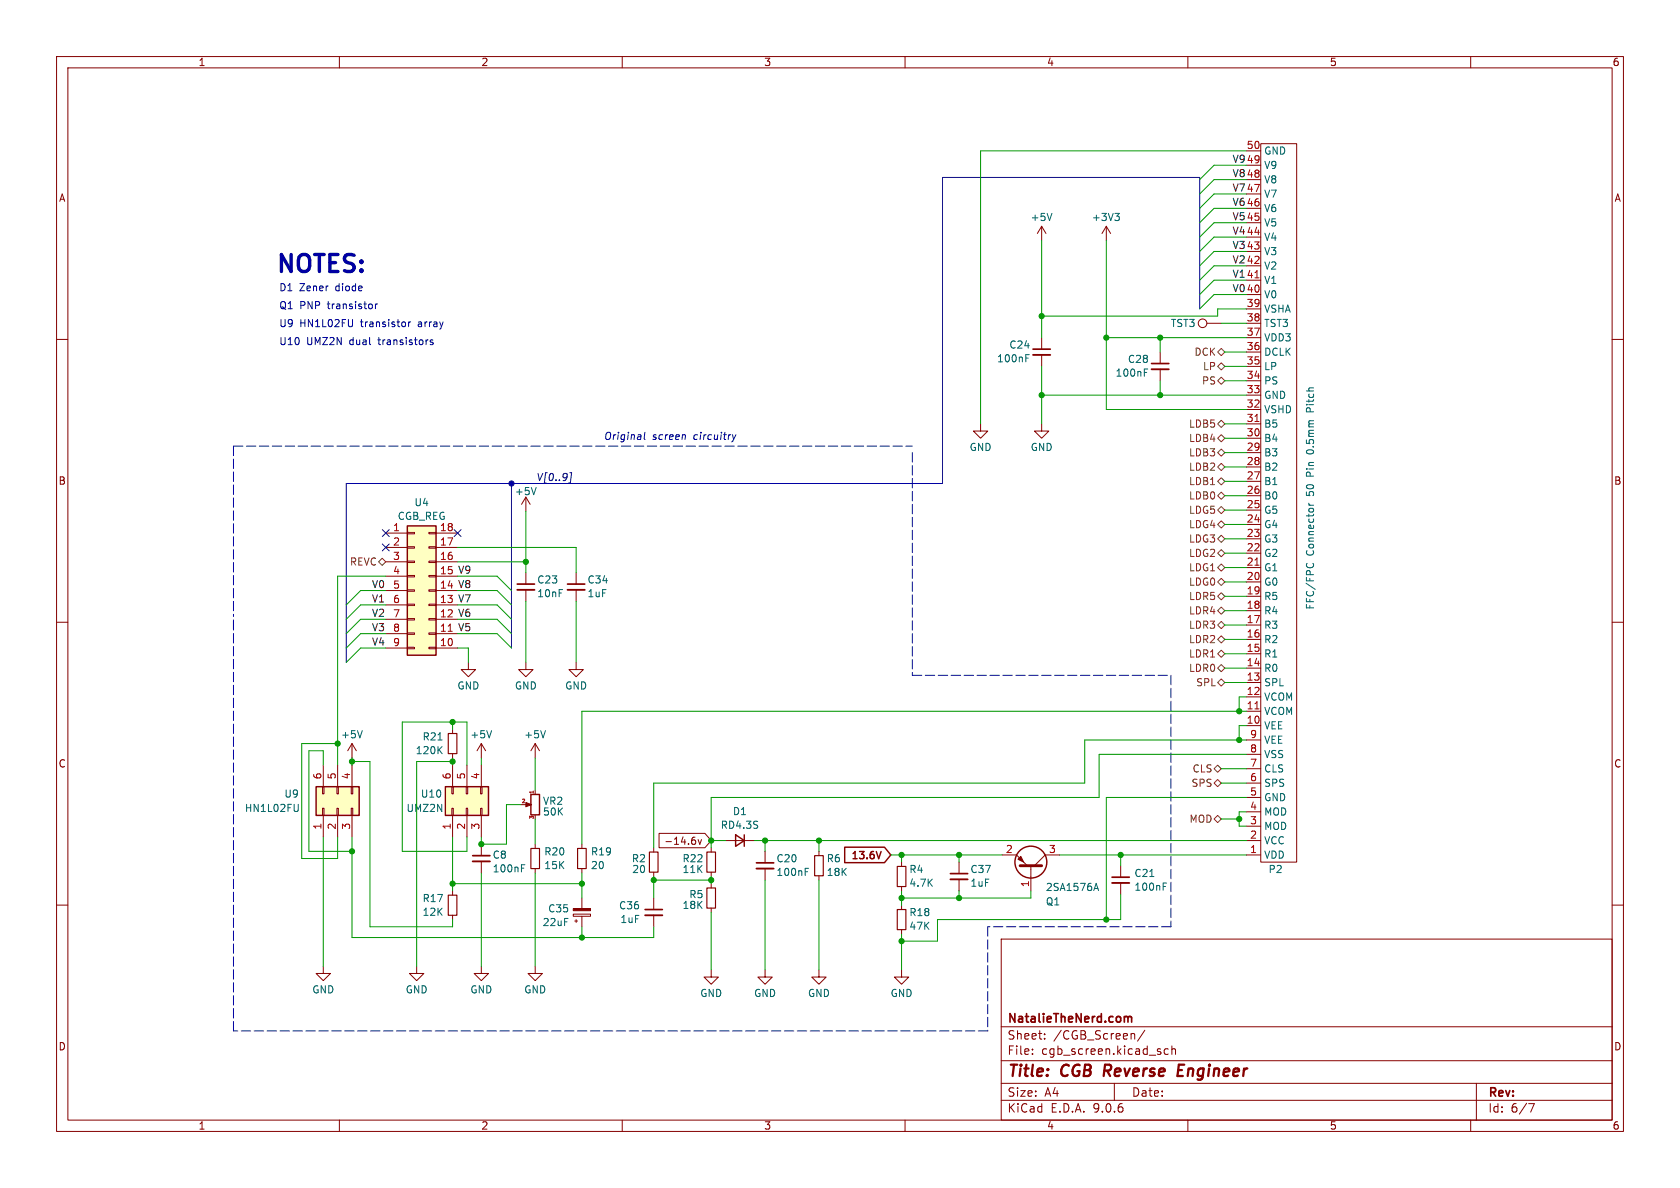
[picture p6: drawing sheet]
<svg xmlns="http://www.w3.org/2000/svg" width="297mm" height="210mm" viewBox="0 0 297 210" stroke-linecap="round" stroke-linejoin="round" font-family="sans-serif">
<g fill="none" stroke="#840000" stroke-width=".18">
<path d="M10 10h277v190h-277zM12 12h273v186h-273zM60 10v2M110 10v2M160 10v2M210 10v2M260 10v2M184.1 40l-.7 1.3M184.1 40l.8 1.3M184.1 40v2.5M195.6 40l-.8 1.3M195.6 40l.7 1.3"/>
<path d="M195.6 40v2.5M10 60h2M285 60h2M10 110h2M93 117.1v1.3h1.2l-1.2 1.2-1.3-1.2h1.3M285 110h2M94.6 149.2v.8M94.6 153.5v.8M102.9 149.2v.8M102.9 153.5v.8M10 160h2M85.1 170.8v1.3h1.3l-1.3 1.3-1.3-1.3h1.3"/>
<path d="M94.6 170.8v1.3h1.3l-1.3 1.3-1.3-1.3h1.3M125.7 171.5v1.2h1.3l-1.3 1.3-1.2-1.3h1.2M144.8 171.5v1.2h1.2l-1.2 1.3-1.3-1.3h1.3M177 166h108v32h-108zM285 160h2M60 198v2M110 198v2M160 198v2M177 194.5h108M177 191.5h108M177 187.5h108M177 181.5h108"/>
<path d="M182.5 186.3v.1M182.5 185.5v.1M184.7 183.6v.1M184.7 182.8v.1M197 191.5v3M200.4 182.7l.2 .2v.8M202.4 182.1l-1.3 2M206.5 185.5l-.4-.1-.3 .3v.4l.2 .2h.5M207.2 185.5l.2-.1 .3 .1 .1 .9M207.2 184.9v1.5M210 198v2M260 198v2"/>
<path d="M261 191.5v6.5M270.2 195.1h1l-.6 1.5"/>
</g>
<path d="M195.4 188.2l-.3 2M208.3 189.2h.7M209.4 188.2h-1l-.2 2h.9" fill="none" stroke="#840000" stroke-width=".4"/>
<path d="M198.8 179.8l.4-.1 .2 .2M199.4 179.9l.2-.2 .4 .1 .1 .9M199.4 179.9v.8" fill="none" stroke="#840000" stroke-width=".3"/>
<path d="M186 37.7l-.5 1.3M197.1 37.7h.8l-.4 .5M197.6 38.2l.3 .2v.3l-.3 .3" fill="none" stroke="#006464" stroke-width=".18"/>
<path d="M93.9 150h1.5v3.5h-1.5zM102.1 150h1.5v3.5h-1.5z" fill="none" stroke="#840000" stroke-width=".2"/>
<path d="M72 93h5.1v22.8h-5.1z" fill="#ffffc2"/>
<path d="M72 93h5.1v22.8h-5.1z" fill="none" stroke="#840000" stroke-width=".25"/>
<g fill="none" stroke="#840000" stroke-width=".18">
<path d="M184.1 59.7v2M213.4 57.2h2.5M173.4 74.9v1.3h1.2l-1.2 1.3-1.3-1.3h1.3M184.1 74.9v1.3h1.3l-1.3 1.3-1.2-1.3h1.2M184.1 62.7v2.1M68.2 94.2h3.8M68.2 96.8h3.8M68.2 99.3h3.8M72 94.1h1.3v.3h-1.3zM72 96.6h1.3v.3h-1.3zM72 99.2h1.3v.2h-1.3zM75.8 94.1h1.3v.3h-1.3z"/>
<path d="M75.8 96.6h1.3v.3h-1.3zM75.8 99.2h1.3v.2h-1.3zM77.1 94.2h3.8M77.1 96.8h3.8M77.1 99.3h3.8M68.2 101.9h3.8M68.2 104.4h3.8M68.2 106.9h3.8M68.2 109.5h3.8M68.2 112h3.8M68.2 114.6h3.8M72 101.7h1.3v.3h-1.3z"/>
<path d="M72 104.3h1.3v.2h-1.3zM72 106.8h1.3v.3h-1.3zM72 109.3h1.3v.3h-1.3zM72 111.9h1.3v.2h-1.3zM72 114.4h1.3v.3h-1.3zM75.8 101.7h1.3v.3h-1.3zM75.8 104.3h1.3v.2h-1.3zM75.8 106.8h1.3v.3h-1.3zM75.8 109.3h1.3v.3h-1.3zM75.8 111.9h1.3v.2h-1.3zM75.8 114.4h1.3v.3h-1.3zM77.1 101.9h3.8"/>
<path d="M77.1 104.4h3.8M77.1 106.9h3.8M77.1 109.5h3.8M77.1 112h3.8M77.1 114.6h3.8M82.8 117.1v1.3h1.3l-1.3 1.2-1.3-1.2h1.3M93 101.2v2.1M93 104.3v2M101.9 117.1v1.3h1.2l-1.2 1.2-1.3-1.2h1.3M62.2 131.4l-.7 1.3M62.2 131.4l.8 1.3M62.2 131.4v2.6"/>
<path d="M94.6 131.4l-.7 1.3M94.6 131.4l.8 1.3M94.6 131.4v2.6M102.9 158.8v1.8M125.7 149.9v.7M125.7 154.2v.7M57.1 170.8v1.3h1.3l-1.3 1.3-1.2-1.3h1.2M73.7 170.8v1.3h1.2l-1.2 1.3-1.3-1.3h1.3M101.3 161.6h3.1v.4h-3.1zM101.6 162.8h.5M101.9 162.6v.5M102.9 162v1.8"/>
<path d="M159.4 160v.8M159.4 164.3v.8"/>
<circle cx="212.6" cy="57.1" r=".76"/>
</g>
<path d="M79.2 111.6h.8" fill="none" stroke="#a90000" stroke-width=".18"/>
<path d="M182.6 61.7h3.1M91.4 103.3h3.1" fill="none" stroke="#840000" stroke-width=".3"/>
<path d="M182.6 62.7h3.1M91.4 104.3h3.1" fill="none" stroke="#840000" stroke-width=".33"/>
<path d="M125 150.6h1.5v3.6h-1.5zM158.6 160.8h1.5v3.5h-1.5z" fill="none" stroke="#840000" stroke-width=".2"/>
<path d="M181.3 63.3h.5M181.3 62.7h.7M64 129.2l-.4 1.2M96.4 129.2l-.4 1.2" fill="none" stroke="#006464" stroke-width=".18"/>
<path d="M101.3 160.6h3.1v.4h-3.1z" fill="#840000" stroke="#840000" stroke-width=".18"/>
<path d="M78.7 139.1h7.7v5h-7.7z" fill="#ffffc2"/>
<path d="M78.7 139.1h7.7v5h-7.7zM93.9 140.4h1.5v3.6h-1.5z" fill="none" stroke="#840000" stroke-width=".25"/>
<g fill="none" stroke="#840000" stroke-width=".18">
<path d="M79.9 139.1h.2v1.2h-.2zM80 135.3v3.8M82.4 139.1h.3v1.2h-.3zM82.5 135.3v3.8M85 139.1h.2v1.2h-.2zM85.1 135.3v3.8M94.6 139.7v.6M79.9 142.9h.2v1.2h-.2zM80 144.1v3.9M80 157.5v.7M82.4 142.9h.3v1.2h-.3zM82.5 144.1v3.9"/>
<path d="M85 142.9h.2v1.2h-.2zM85.1 144.1v3.9M92.1 142.2h1M94.6 144.1v.7M115.6 158.8v2M80 161.8v.8M115.6 161.8v2"/>
</g>
<path d="M114 160.8h3.1" fill="none" stroke="#840000" stroke-width=".3"/>
<path d="M114 161.8h3.1" fill="none" stroke="#840000" stroke-width=".33"/>
<path d="M79.2 158.2h1.6v3.6h-1.6z" fill="none" stroke="#840000" stroke-width=".2"/>
<path d="M93 141.9l1 .3h-.3h.3l-1 .4z" fill="#840000" stroke="#840000" stroke-width=".18"/>
<path d="M94.3 139.8v.4" fill="none" stroke="#a90000" stroke-width=".18"/>
<path d="M55.9 139.1h7.6v5h-7.6z" fill="#ffffc2"/>
<g fill="none" stroke="#840000" stroke-width=".25">
<path d="M55.9 139.1h7.6v5h-7.6zM130 147.6l1.6 1-1.6 1zM131.6 147.6v2M149.3 149.8h7.1l1.1 1.3-1.1 1.4h-7.1zM155.8 150.5l-.5 1.3"/>
<circle cx="182.2" cy="152.4" r="2.82"/>
</g>
<g fill="none" stroke="#840000" stroke-width=".18">
<path d="M220.3 39.4h2.6M220.3 36.8h2.6M220.3 34.3h2.6M220.3 31.8h2.6M220.3 29.2h2.6M220.3 26.7h2.6M222.9 25.4h6.3v127h-6.3zM220.3 59.7h2.6M220.3 57.2h2.6M220.3 54.6h2.6M220.3 52.1h2.6M220.3 49.5h2.6"/>
<path d="M220.3 47h2.6M220.3 44.5h2.6M220.3 41.9h2.6M205.1 62.2v2.1M205.1 65.3v2M220.3 77.5h2.6M220.3 74.9h2.6M220.3 72.4h2.6M220.3 69.9h2.6M220.3 67.3h2.6M220.3 64.8h2.6M220.3 62.2h2.6"/>
<path d="M93 87.9l-.8 1.3M93 87.9l.7 1.3M93 87.9v2.5M220.3 97.8h2.6M220.3 95.3h2.6M220.3 92.7h2.6M220.3 90.2h2.6M220.3 87.6h2.6M220.3 85.1h2.6M220.3 82.6h2.6M220.3 80h2.6M101.9 101.2v2.1"/>
<path d="M101.9 104.3v2M220.3 118.1h2.6M220.3 115.6h2.6M220.3 113h2.6M220.3 110.5h2.6M220.3 108h2.6M220.3 105.4h2.6M220.3 102.9h2.6M220.3 100.3h2.6M57 139.1h.3v1.2h-.3zM57.1 135.3v3.8M59.6 139.1h.2v1.2h-.2z"/>
<path d="M59.7 135.3v3.8M62.1 139.1h.3v1.2h-.3zM62.2 135.3v3.8M80 128.9v.8M80 133.2v.8M85.1 131.4v2.6M85.1 131.4l-.8 1.3M85.1 131.4l.8 1.3M220.3 138.4h2.6M220.3 135.9h2.6M220.3 133.4h2.6M220.3 130.8h2.6"/>
<path d="M220.3 128.3h2.6M220.3 125.7h2.6M220.3 123.2h2.6M220.3 120.7h2.6M57 142.9h.3v1.2h-.3zM57.1 144.1v3.9M59.6 142.9h.2v1.2h-.2zM59.7 144.1v3.9M62.1 142.9h.3v1.2h-.3zM62.2 144.1v3.9M85.1 149.2v2.1M85.1 152.3v2"/>
<path d="M115.6 149.9v.7M115.6 154.2v.7M116.5 147.3h8.1l1.1 1.3-1.1 1.3h-8.1zM122.6 148h.3M122.7 148.5l.3 .2v.3l-.3 .3M123.4 148.4l.3 .9 .3-.9M125.7 156.2v.8M128.3 148.6h5M135.3 150.5v2M135.3 153.5v2.1M144.8 150.5v.8M144.8 154.8v.8"/>
<path d="M159.4 152.4v.8M159.4 156.7v.8M169.5 152.4v2M169.5 155.4v2.1M177.2 151.1h2.5l1.9 1.9M182.2 153v4.5M187.3 151.1h-2.5l-1.9 1.9M198.1 153v2.1M198.1 156.1v2M220.3 151.1h2.6M220.3 148.6h2.6M220.3 146.1h2.6"/>
<path d="M220.3 143.5h2.6M220.3 141h2.6M125.7 160.5v.8M135.3 171.5v1.2h1.2l-1.2 1.3-1.3-1.3h1.3M159.4 171.5v1.2h1.3l-1.3 1.3-1.3-1.3h1.3"/>
</g>
<g fill="none" stroke="#006464" stroke-width=".18">
<path d="M202.3 65.8h.4M202.3 65.2h.6M231 72.3v.5h1.2M231.6 72.3v.5M94.8 86.2l-.4 1.2M231.1 99.6l-.1 .4M231.4 89.3h.8M231.4 88.9l.2 .4M232.1 99.6l.1 .4M77.4 130.8h.8M77.6 132.5l.6 .7M78.2 132l-.8 .7"/>
<path d="M86.9 129.2l-.4 1.2M52.7 142.2v1l-.2 .3M92.2 153.5h.4M92.2 152.9h.6M142.4 154.1h.4M142.4 153.5h.6M193.5 157.1h.6M193.8 156.2l.4 1.2M203.3 154.9h.7M205.6 156.7h.5M205.6 156.1h.6"/>
</g>
<path d="M203.6 64.3h3M100.3 103.3h3.1M83.6 151.3h3M133.7 152.5h3.1M168 154.4h3.1M196.6 155.1h3" fill="none" stroke="#840000" stroke-width=".3"/>
<path d="M203.6 65.3h3M100.3 104.3h3.1M83.6 152.3h3M133.7 153.5h3.1M168 155.4h3.1M196.6 156.1h3" fill="none" stroke="#840000" stroke-width=".33"/>
<path d="M180.3 153h3.8z" fill="#840000" stroke="#840000" stroke-width=".51"/>
<path d="M180 151.9l.5-.5 .5 1z" fill="#840000" stroke="#840000" stroke-width=".18"/>
<path d="M221.9 49.1h.7M221.9 74.5h.7M221.9 99.9h.7M221.9 125.3h.7" fill="none" stroke="#a90000" stroke-width=".18"/>
<path d="M79.2 129.7h1.6v3.5h-1.6zM114.8 150.6h1.5v3.6h-1.5zM125 157h1.5v3.5h-1.5zM144 151.3h1.5v3.5h-1.5zM158.6 153.2h1.5v3.5h-1.5z" fill="none" stroke="#840000" stroke-width=".2"/>
<g fill="none" stroke="#725600" stroke-width=".18">
<path d="M215.3 77.5l.6-.7 .6 .7-.6 .6zM215.3 74.9l.6-.6 .6 .6-.6 .7zM215.3 67.3l.6-.6 .6 .6-.6 .6zM215.3 62.2l.6-.6 .6 .6-.6 .7zM215.3 64.8l.6-.7 .6 .7-.6 .6zM67.6 98.7l.6 .6-.6 .6-.7-.6zM215.3 92.7l.6-.6 .6 .6-.6 .6zM215.3 90.2l.6-.7 .6 .7-.6 .6zM215.3 87.6l.6-.6 .6 .6-.6 .7zM215.3 82.6l.6-.7 .6 .7-.6 .6zM215.3 85.1l.6-.6 .6 .6-.6 .6zM215.3 97.8l.6-.6 .6 .6-.6 .6z"/>
<path d="M215.3 95.3l.6-.7 .6 .7-.6 .6zM215.3 80l.6-.6 .6 .6-.6 .6zM215.3 115.6l.6-.7 .6 .7-.6 .6zM215.3 100.3l.6-.6 .6 .6-.6 .7zM215.3 102.9l.6-.7 .6 .7-.6 .6zM215.3 118.1l.6-.6 .6 .6-.6 .6zM215.3 113l.6-.6 .6 .6-.6 .7zM215.3 110.5l.6-.6 .6 .6-.6 .6zM215.3 105.4l.6-.6 .6 .6-.6 .6zM215.9 107.3l.6 .7-.6 .6-.6-.6zM214.6 135.9l.7-.6 .6 .6-.6 .6zM214.6 138.4l.7-.6 .6 .6-.6 .7z"/>
<path d="M215.3 120.7l.6-.7 .6 .7-.6 .6zM214.6 144.8l.7-.7 .6 .7-.6 .6z"/>
</g>
<path d="M212.1 54.6v-23.2h-45.5v54.1h-105.4v31.6M67.6 96.2l1.2 1.2M67.6 93.6l1.2 1.2M68.8 96.2l-1.2 1.2M68.8 93.6l-1.2 1.2M80.3 93.6l1.2 1.2M81.5 93.6l-1.2 1.2M90.4 85.5v29.1M100.8 83.6h.3l-.3 1.8h-.3" fill="none" stroke="#000084" stroke-width=".18"/>
<path d="M41.3 78.9v29.8M41.3 78.9h120M161.3 80v39.4M41.3 111.3v-2.6M161.3 119.4h45.7M207 119.4v44.4M174.6 163.8v18.4M207 163.8h-32.4M41.3 182.2v-72.3M174.6 182.2h-133.3" fill="none" stroke="#0000c2" stroke-width=".18" stroke-dasharray="1.7 .6"/>
<g fill="none" stroke="#009600" stroke-width=".18">
<path d="M220.3 26.7h-46.9v48.2M220.3 29.2h-5.7l-2.5 2.6M220.3 31.8h-5.7l-2.5 2.5M220.3 34.3h-5.7l-2.5 2.5M220.3 39.4h-5.7l-2.5 2.5M220.3 36.8h-5.7l-2.5 2.6M184.1 42.5v17.2M195.6 42.5v29.9h24.7M195.6 59.7h24.7M205.1 59.7v2.5M215.9 57.2h4.4M220.3 54.6h-5v1.3h-31.2"/>
<path d="M220.3 49.5h-5.7l-2.5 2.6M220.3 52.1h-5.7l-2.5 2.5M220.3 47h-5.7l-2.5 2.5M220.3 44.5h-5.7l-2.5 2.5M220.3 41.9h-5.7l-2.5 2.6M184.1 64.8v10.1M184.1 69.9h36.2M205.1 67.3v2.6M216.5 77.5h3.8M216.5 74.9h3.8M216.5 67.3h3.8M216.5 62.2h3.8"/>
<path d="M216.5 64.8h3.8M80.9 99.3h12.1M80.9 96.8h21v4.4M93 90.4v10.8M216.5 97.8h3.8M216.5 80h3.8M216.5 95.3h3.8M216.5 92.7h3.8M216.5 90.2h3.8M216.5 82.6h3.8M216.5 87.6h3.8M216.5 85.1h3.8"/>
<path d="M68.2 101.9h-8.5v33.4M68.2 104.4h-4.4l-2.6 2.5M68.2 114.6h-4.4l-2.6 2.5M68.2 106.9h-4.4l-2.6 2.6M68.2 112h-4.4l-2.6 2.6M68.2 109.5h-4.4l-2.6 2.5M80.9 104.4h7l2.5 2.5M80.9 101.9h7l2.5 2.5M80.9 114.6h1.9v2.5M80.9 106.9h7l2.5 2.6M80.9 112h7l2.5 2.6M80.9 109.5h7l2.5 2.5"/>
<path d="M93 106.3v10.8M101.9 106.3v10.8M216.5 113h3.8M216.5 118.1h3.8M216.5 108h3.8M216.5 110.5h3.8M216.5 115.6h3.8M216.5 105.4h3.8M216.5 100.3h3.8M216.5 102.9h3.8M57.1 135.3v-2.6h-2.5v17.8h7.6M59.7 131.4h-6.4v20.4h6.4v-3.8"/>
<path d="M62.2 134.6h3.2v29.2h14.6v-1.2M62.2 134v1.3M80 134.6h-6.3v36.2M80 127.6v1.3M80 134v1.3M82.5 135.3v-7.7h-11.4v22.9h11.4v-2.5M85.1 134v1.3M94.6 134v5.7M215.9 138.4h4.4M215.9 135.9h4.4M216.5 120.7h3.8M220.3 133.4h-26v7.6h-68.6v8.9"/>
<path d="M220.3 125.7h-117.4v23.5M220.3 130.8h-28.5v7.6h-76.2v11.5M220.3 123.2h-1.2v2.5M220.3 128.3h-1.2v2.5M57.1 148v22.8M62.2 148v17.7h53.4v-1.9M80 148v9.5M80 156.2h22.9M85.1 154.3v16.5M92.1 142.2h-2.6v7h-4.4v-1.2M94.6 144.8v4.4M94.6 154.3v16.5"/>
<path d="M102.9 154.3v4.5M115.6 154.9v3.9M115.6 155.6h10.1M125.7 154.9v1.3M125.7 148.6h2.6M133.3 148.6h87M135.3 148.6v1.9M135.3 155.6v15.9M144.8 148.6v1.9M144.8 155.6v15.9M157.5 151.1h19.7M159.4 151.1v1.3"/>
<path d="M159.4 157.5v2.5M169.5 151.1v1.3M169.5 157.5v1.3M182.2 157.5v1.3h-22.8M187.3 151.1h33M198.1 158.1v4.5h-32.4v3.8h-6.3M198.1 151.1v1.9M215.9 144.8h3.2M220.3 141h-24.7v21.6M220.3 143.5h-1.2v2.6h1.2M102.9 163.8v1.9M125.7 161.3v10.2"/>
<path d="M159.4 165.1v6.4"/>
</g>
<path d="M62.3 56.5v1.1M66.4 53.7v.9M66.7 53.7l-.3 .3M72.2 56.9v.9M72.6 56.9l-.4 .2M76.5 60.1h-.3l-.2 .2 .1 .1 .4 .2v.3h-.5M114 76.4l-.1 1.1 .1 .2M129.5 76.8l.2 .9M129.7 77.7l-.2 .3M130.1 76.8l-.4 .9" fill="none" stroke="#0000c2" stroke-width=".18"/>
<g fill="#009600" stroke="#009600" stroke-width=".18">
<circle cx="93" cy="99.3" r=".46"/>
<circle cx="102.9" cy="156.2" r=".46"/>
<circle cx="102.9" cy="165.7" r=".46"/>
<circle cx="115.6" cy="155.6" r=".46"/>
<circle cx="125.7" cy="155.6" r=".46"/>
<circle cx="125.7" cy="148.6" r=".46"/>
<circle cx="144.8" cy="148.6" r=".46"/>
<circle cx="62.2" cy="134.6" r=".46"/>
<circle cx="85.1" cy="149.2" r=".46"/>
<circle cx="80" cy="134.6" r=".46"/>
<circle cx="80" cy="127.6" r=".46"/>
<circle cx="59.7" cy="131.4" r=".46"/>
<circle cx="62.2" cy="150.5" r=".46"/>
<circle cx="135.3" cy="148.6" r=".46"/>
<circle cx="80" cy="156.2" r=".46"/>
<circle cx="159.4" cy="166.4" r=".46"/>
<circle cx="169.5" cy="158.8" r=".46"/>
<circle cx="159.4" cy="158.8" r=".46"/>
<circle cx="219.1" cy="125.7" r=".46"/>
<circle cx="219.1" cy="144.8" r=".46"/>
<circle cx="184.1" cy="69.9" r=".46"/>
<circle cx="184.1" cy="55.9" r=".46"/>
<circle cx="205.1" cy="69.9" r=".46"/>
<circle cx="195.6" cy="59.7" r=".46"/>
<circle cx="205.1" cy="59.7" r=".46"/>
<circle cx="198.1" cy="151.1" r=".46"/>
<circle cx="169.5" cy="151.1" r=".46"/>
<circle cx="159.4" cy="151.1" r=".46"/>
<circle cx="195.6" cy="162.6" r=".46"/>
<circle cx="219.1" cy="130.8" r=".46"/>
</g>
<circle cx="90.4" cy="85.5" r=".46" fill="#000084" stroke="#000084" stroke-width=".18"/>
<text font-size="4.2" fill="#0000c2" x="48.6" y="48.4">NOTES:</text>
<g font-size="2.8" fill="#840000">
<text x="178" y="190.9">Title:</text>
<text x="187.7" y="190.9">CGB</text>
<text x="196" y="190.9">Reverse</text>
<text x="209.8" y="190.9">Engineer</text>
</g>
<g font-size="2.1" fill="#840000">
<text x="178" y="184">Sheet:</text>
<text x="178" y="181.2">NatalieTheNerd.com</text>
<text x="186.2" y="184">/CGB_Screen/</text>
<text x="178" y="186.7">File:</text>
<text x="184.1" y="186.7">cgb_screen.kicad_sch</text>
<text x="178" y="196.9">KiCad</text>
<text x="178" y="194.1">Size:</text>
<text x="184.7" y="194.1">A4</text>
<text x="185.7" y="196.9">E.D.A.</text>
<text x="193.3" y="196.9">9.0.6</text>
<text x="200" y="194.1">Date:</text>
<text x="263" y="194.3">Rev:</text>
<text x="263" y="196.9">Id:</text>
<text x="267.1" y="196.9">6/7</text>
</g>
<g font-size="1.8" fill="#840000">
<text x="35" y="11.9">1</text>
<text x="85" y="11.9">2</text>
<text x="135" y="11.9">3</text>
<text x="185" y="11.9">4</text>
<text x="235" y="11.9">5</text>
<text x="285" y="11.9">6</text>
<text x="10.3" y="35.9">A</text>
<text x="285.3" y="35.9">A</text>
<text x="10.3" y="85.9">B</text>
<text x="285.3" y="85.9">B</text>
<text x="10.3" y="135.9">C</text>
<text x="285.3" y="135.9">C</text>
<text x="117.3" y="149.5">-14.6v</text>
<text x="150.2" y="152.2">13.6V</text>
<text x="10.3" y="185.9">D</text>
<text x="285.3" y="185.9">D</text>
<text x="35" y="199.9">1</text>
<text x="85" y="199.9">2</text>
<text x="135" y="199.9">3</text>
<text x="185" y="199.9">4</text>
<text x="235" y="199.9">5</text>
<text x="285" y="199.9">6</text>
</g>
<g font-size="1.8" fill="#0f0f0f">
<text x="217.8" y="28.9">V9</text>
<text x="220.3" y="29">49</text>
<text x="217.8" y="31.4">V8</text>
<text x="217.8" y="33.9">V7</text>
<text x="220.3" y="31.5">48</text>
<text x="217.8" y="41.6">V4</text>
<text x="217.8" y="36.5">V6</text>
<text x="217.8" y="39">V5</text>
<text x="220.3" y="41.7">44</text>
<text x="220.3" y="39.1">45</text>
<text x="220.3" y="36.6">46</text>
<text x="217.8" y="44.1">V3</text>
<text x="217.8" y="46.6">V2</text>
<text x="220.3" y="46.7">42</text>
<text x="220.3" y="44.2">43</text>
<text x="217.8" y="49.2">V1</text>
<text x="217.8" y="51.7">V0</text>
<text x="220.3" y="51.8">40</text>
<text x="80.9" y="101.5">V9</text>
<text x="65.7" y="106.6">V1</text>
<text x="65.7" y="104">V0</text>
<text x="80.9" y="106.6">V7</text>
<text x="80.9" y="104">V8</text>
<text x="65.7" y="111.7">V3</text>
<text x="65.7" y="109.1">V2</text>
<text x="80.9" y="111.7">V5</text>
<text x="80.9" y="109.1">V6</text>
<text x="65.7" y="114.2">V4</text>
</g>
<g font-size="1.8" fill="#a90000">
<text x="220.3" y="26.4">50</text>
<text x="220.3" y="34">47</text>
<text x="220.3" y="49.3">41</text>
<text x="220.3" y="59.4">37</text>
<text x="220.3" y="56.9">38</text>
<text x="220.3" y="54.4">39</text>
<text x="220.3" y="64.5">35</text>
<text x="220.3" y="62">36</text>
<text x="220.3" y="69.6">33</text>
<text x="220.3" y="67.1">34</text>
<text x="220.3" y="77.2">30</text>
<text x="220.3" y="74.7">31</text>
<text x="220.3" y="72.1">32</text>
<text x="220.3" y="82.3">28</text>
<text x="220.3" y="79.8">29</text>
<text x="220.3" y="89.9">25</text>
<text x="220.3" y="87.4">26</text>
<text x="220.3" y="84.8">27</text>
<text x="69.4" y="94">1</text>
<text x="77.7" y="94">18</text>
<text x="220.3" y="95">23</text>
<text x="220.3" y="92.5">24</text>
<text x="69.4" y="96.5">2</text>
<text x="69.4" y="99.1">3</text>
<text x="69.4" y="101.6">4</text>
<text x="77.7" y="96.5">17</text>
<text x="77.7" y="99.1">16</text>
<text x="77.7" y="101.6">15</text>
<text x="220.3" y="100.1">21</text>
<text x="220.3" y="97.5">22</text>
<text x="69.4" y="104.1">5</text>
<text x="69.4" y="106.7">6</text>
<text x="77.7" y="104.1">14</text>
<text x="77.7" y="106.7">13</text>
<text x="220.3" y="107.7">18</text>
<text x="220.3" y="105.2">19</text>
<text x="220.3" y="102.6">20</text>
<text x="69.4" y="109.2">7</text>
<text x="69.4" y="111.8">8</text>
<text x="77.7" y="109.2">12</text>
<text x="77.7" y="111.8">11</text>
<text x="220.3" y="112.8">16</text>
<text x="220.3" y="110.2">17</text>
<text x="69.4" y="114.3">9</text>
<text x="77.7" y="114.3">10</text>
<text x="220.3" y="117.9">14</text>
<text x="220.3" y="115.3">15</text>
<text x="220.3" y="125.5">11</text>
<text x="220.3" y="122.9">12</text>
<text x="220.3" y="120.4">13</text>
<text x="220.3" y="128">10</text>
<text x="220.9" y="130.6">9</text>
<text x="56.9" y="137.9" transform="rotate(-90 56.9 137.9)">6</text>
<text x="59.4" y="137.9" transform="rotate(-90 59.4 137.9)">5</text>
<text x="62" y="137.9" transform="rotate(-90 62 137.9)">4</text>
<text x="79.8" y="137.9" transform="rotate(-90 79.8 137.9)">6</text>
<text x="82.3" y="137.9" transform="rotate(-90 82.3 137.9)">5</text>
<text x="84.8" y="137.9" transform="rotate(-90 84.8 137.9)">4</text>
<text x="220.9" y="135.6">7</text>
<text x="220.9" y="133.1">8</text>
<text x="220.9" y="143.3">4</text>
<text x="220.9" y="140.7">5</text>
<text x="220.9" y="138.2">6</text>
<text x="56.9" y="146.8" transform="rotate(-90 56.9 146.8)">1</text>
<text x="59.4" y="146.8" transform="rotate(-90 59.4 146.8)">2</text>
<text x="62" y="146.8" transform="rotate(-90 62 146.8)">3</text>
<text x="79.8" y="146.8" transform="rotate(-90 79.8 146.8)">1</text>
<text x="82.3" y="146.8" transform="rotate(-90 82.3 146.8)">2</text>
<text x="84.8" y="146.8" transform="rotate(-90 84.8 146.8)">3</text>
<text x="220.9" y="148.3">2</text>
<text x="220.9" y="145.8">3</text>
<text x="177.7" y="150.9">2</text>
<text x="185.3" y="150.9">3</text>
<text x="220.9" y="150.9">1</text>
<text x="182" y="156.9" transform="rotate(-90 182 156.9)">1</text>
</g>
<g font-size="1.8" fill="#006464">
<text x="223.4" y="27.5">GND</text>
<text x="223.4" y="35.2">V7</text>
<text x="223.4" y="32.6">V8</text>
<text x="223.4" y="30.1">V9</text>
<text x="182.1" y="39.3">+5V</text>
<text x="192.9" y="39.3">+3V3</text>
<text x="223.4" y="40.2">V5</text>
<text x="223.4" y="37.7">V6</text>
<text x="223.4" y="47.9">V2</text>
<text x="223.4" y="45.3">V3</text>
<text x="223.4" y="42.8">V4</text>
<text x="223.4" y="52.9">V0</text>
<text x="223.4" y="50.4">V1</text>
<text x="206.9" y="58">TST3</text>
<text x="223.4" y="58">TST3</text>
<text x="223.4" y="55.5">VSHA</text>
<text x="176.2" y="64.2">100nF</text>
<text x="178.3" y="61.8">C24</text>
<text x="199.3" y="64.4">C28</text>
<text x="223.4" y="65.6">LP</text>
<text x="223.4" y="63.1">DCLK</text>
<text x="223.4" y="60.6">VDD3</text>
<text x="197.1" y="66.8">100nF</text>
<text x="223.4" y="70.7">GND</text>
<text x="223.4" y="68.2">PS</text>
<text x="223.4" y="75.8">B5</text>
<text x="223.4" y="73.3">VSHD</text>
<text x="232.5" y="72.2" transform="rotate(-90 232.5 72.2)">Pitch</text>
<text x="171.3" y="79.9">GND</text>
<text x="182.1" y="79.9">GND</text>
<text x="223.4" y="83.4">B2</text>
<text x="223.4" y="80.9">B3</text>
<text x="223.4" y="78.3">B4</text>
<text x="232.5" y="84" transform="rotate(-90 232.5 84)">Pin</text>
<text x="232.5" y="79.8" transform="rotate(-90 232.5 79.8)">0.5mm</text>
<text x="73.2" y="89.7">U4</text>
<text x="90.9" y="87.7">+5V</text>
<text x="223.4" y="88.5">B0</text>
<text x="223.4" y="86">B1</text>
<text x="232.5" y="87.6" transform="rotate(-90 232.5 87.6)">50</text>
<text x="70.2" y="92.1">CGB_REG</text>
<text x="223.4" y="93.6">G4</text>
<text x="223.4" y="91">G5</text>
<text x="223.4" y="101.2">G1</text>
<text x="223.4" y="98.7">G2</text>
<text x="223.4" y="96.1">G3</text>
<text x="232.5" y="98.3" transform="rotate(-90 232.5 98.3)">Connector</text>
<text x="94.9" y="103.4">C23</text>
<text x="94.9" y="105.8">10nF</text>
<text x="103.8" y="105.8">1uF</text>
<text x="103.8" y="103.4">C34</text>
<text x="223.4" y="106.3">R5</text>
<text x="223.4" y="103.7">G0</text>
<text x="232.5" y="107.9" transform="rotate(-90 232.5 107.9)">FFC/FPC</text>
<text x="223.4" y="113.9">R2</text>
<text x="223.4" y="111.4">R3</text>
<text x="223.4" y="108.8">R4</text>
<text x="223.4" y="119">R0</text>
<text x="223.4" y="116.4">R1</text>
<text x="80.8" y="122.1">GND</text>
<text x="90.9" y="122.1">GND</text>
<text x="99.8" y="122.1">GND</text>
<text x="223.4" y="124.1">VCOM</text>
<text x="223.4" y="121.5">SPL</text>
<text x="60.2" y="130.7">+5V</text>
<text x="74.6" y="131.1">R21</text>
<text x="83.1" y="130.7">+5V</text>
<text x="92.6" y="130.7">+5V</text>
<text x="223.4" y="131.7">VEE</text>
<text x="223.4" y="129.1">VEE</text>
<text x="223.4" y="126.6">VCOM</text>
<text x="73.4" y="133.5">120K</text>
<text x="223.4" y="136.8">CLS</text>
<text x="223.4" y="134.2">VSS</text>
<text x="43.2" y="143.7">HN1L02FU</text>
<text x="50.2" y="141.2">U9</text>
<text x="71.8" y="143.7">UMZ2N</text>
<text x="74.3" y="141.2">U10</text>
<text x="95.9" y="142.5">VR2</text>
<text x="223.4" y="141.8">GND</text>
<text x="223.4" y="139.3">SPS</text>
<text x="95.9" y="144.4">50K</text>
<text x="127.3" y="146.7">RD4.3S</text>
<text x="129.5" y="144.3">D1</text>
<text x="223.4" y="149.5">VCC</text>
<text x="223.4" y="146.9">MOD</text>
<text x="223.4" y="144.4">MOD</text>
<text x="87" y="152">C8</text>
<text x="87" y="154.4">100nF</text>
<text x="96.1" y="151.4">R20</text>
<text x="96.1" y="153.8">15K</text>
<text x="104.4" y="151.4">R19</text>
<text x="104.4" y="153.8">20</text>
<text x="111.6" y="152.6">R2</text>
<text x="111.7" y="154.5">20</text>
<text x="120.6" y="152.6">R22</text>
<text x="120.6" y="154.5">11K</text>
<text x="137.2" y="155.1">100nF</text>
<text x="137.2" y="152.6">C20</text>
<text x="146.1" y="152.6">R6</text>
<text x="146.1" y="155.1">18K</text>
<text x="160.7" y="154.5">R4</text>
<text x="171.5" y="154.5">C37</text>
<text x="200.5" y="155.2">C21</text>
<text x="223.4" y="152">VDD</text>
<text x="224.2" y="154.5">P2</text>
<text x="74.6" y="159.7">R17</text>
<text x="96.8" y="161.5">C35</text>
<text x="109.3" y="160.9">C36</text>
<text x="120.6" y="160.9">18K</text>
<text x="121.8" y="159">R5</text>
<text x="160.7" y="157">4.7K</text>
<text x="171.5" y="157">1uF</text>
<text x="184.8" y="160.2">Q1</text>
<text x="184.8" y="157.7">2SA1576A</text>
<text x="200.5" y="157.7">100nF</text>
<text x="74.6" y="162.1">12K</text>
<text x="95.8" y="163.9">22uF</text>
<text x="109.6" y="163.4">1uF</text>
<text x="160.7" y="162.2">R18</text>
<text x="160.7" y="164.6">47K</text>
<text x="55.1" y="175.8">GND</text>
<text x="71.6" y="175.8">GND</text>
<text x="83.1" y="175.8">GND</text>
<text x="92.6" y="175.8">GND</text>
<text x="123.7" y="176.4">GND</text>
<text x="133.2" y="176.4">GND</text>
<text x="142.7" y="176.4">GND</text>
<text x="157.3" y="176.4">GND</text>
</g>
<g font-size="1.8" fill="#0000c2">
<text x="49.3" y="51.6">D1</text>
<text x="52.9" y="51.6">Zener</text>
<text x="59.4" y="51.6">diode</text>
<text x="49.3" y="54.7">Q1</text>
<text x="49.3" y="57.9">U9</text>
<text x="53" y="54.7">PNP</text>
<text x="53" y="57.9">HN1L02FU</text>
<text x="58" y="54.7">transistor</text>
<text x="63.9" y="57.9">transistor</text>
<text x="74.2" y="57.9">array</text>
<text x="49.3" y="61.1">U10</text>
<text x="54.2" y="61.1">UMZ2N</text>
<text x="61.9" y="61.1">dual</text>
<text x="67.2" y="61.1">transistors</text>
<text x="106.7" y="77.9">Original</text>
<text x="115.3" y="77.9">screen</text>
<text x="122.7" y="77.9">circuitry</text>
</g>
<g font-size="1.8" fill="#725600">
<text x="211.1" y="63.1">DCK</text>
<text x="212.6" y="65.6">LP</text>
<text x="212.4" y="68.2">PS</text>
<text x="210.1" y="75.8">LDB5</text>
<text x="210.1" y="78.3">LDB4</text>
<text x="210.1" y="83.4">LDB2</text>
<text x="210.1" y="80.9">LDB3</text>
<text x="210.1" y="88.5">LDB0</text>
<text x="210.1" y="86">LDB1</text>
<text x="210.1" y="93.6">LDG4</text>
<text x="210.1" y="91">LDG5</text>
<text x="61.8" y="100.2">REVC</text>
<text x="210.1" y="98.7">LDG2</text>
<text x="210.1" y="96.1">LDG3</text>
<text x="210.1" y="101.2">LDG1</text>
<text x="210.1" y="103.7">LDG0</text>
<text x="210.1" y="106.3">LDR5</text>
<text x="210.1" y="113.9">LDR2</text>
<text x="210.1" y="108.8">LDR4</text>
<text x="210.1" y="111.4">LDR3</text>
<text x="210.1" y="116.4">LDR1</text>
<text x="210.1" y="119">LDR0</text>
<text x="211.4" y="121.5">SPL</text>
<text x="210.7" y="136.8">CLS</text>
<text x="210.5" y="139.3">SPS</text>
<text x="210.2" y="145.6">MOD</text>
</g>
<text font-size="1.8" fill="#000084" x="94.7" y="85.1">V[0..9]</text>
<g font-size=".9" fill="#a90000">
<text x="92.1" y="142">2</text>
<text x="94.4" y="140.5" transform="rotate(-90 94.4 140.5)">1</text>
<text x="94.4" y="144.9" transform="rotate(-90 94.4 144.9)">3</text>
</g>
</svg>
